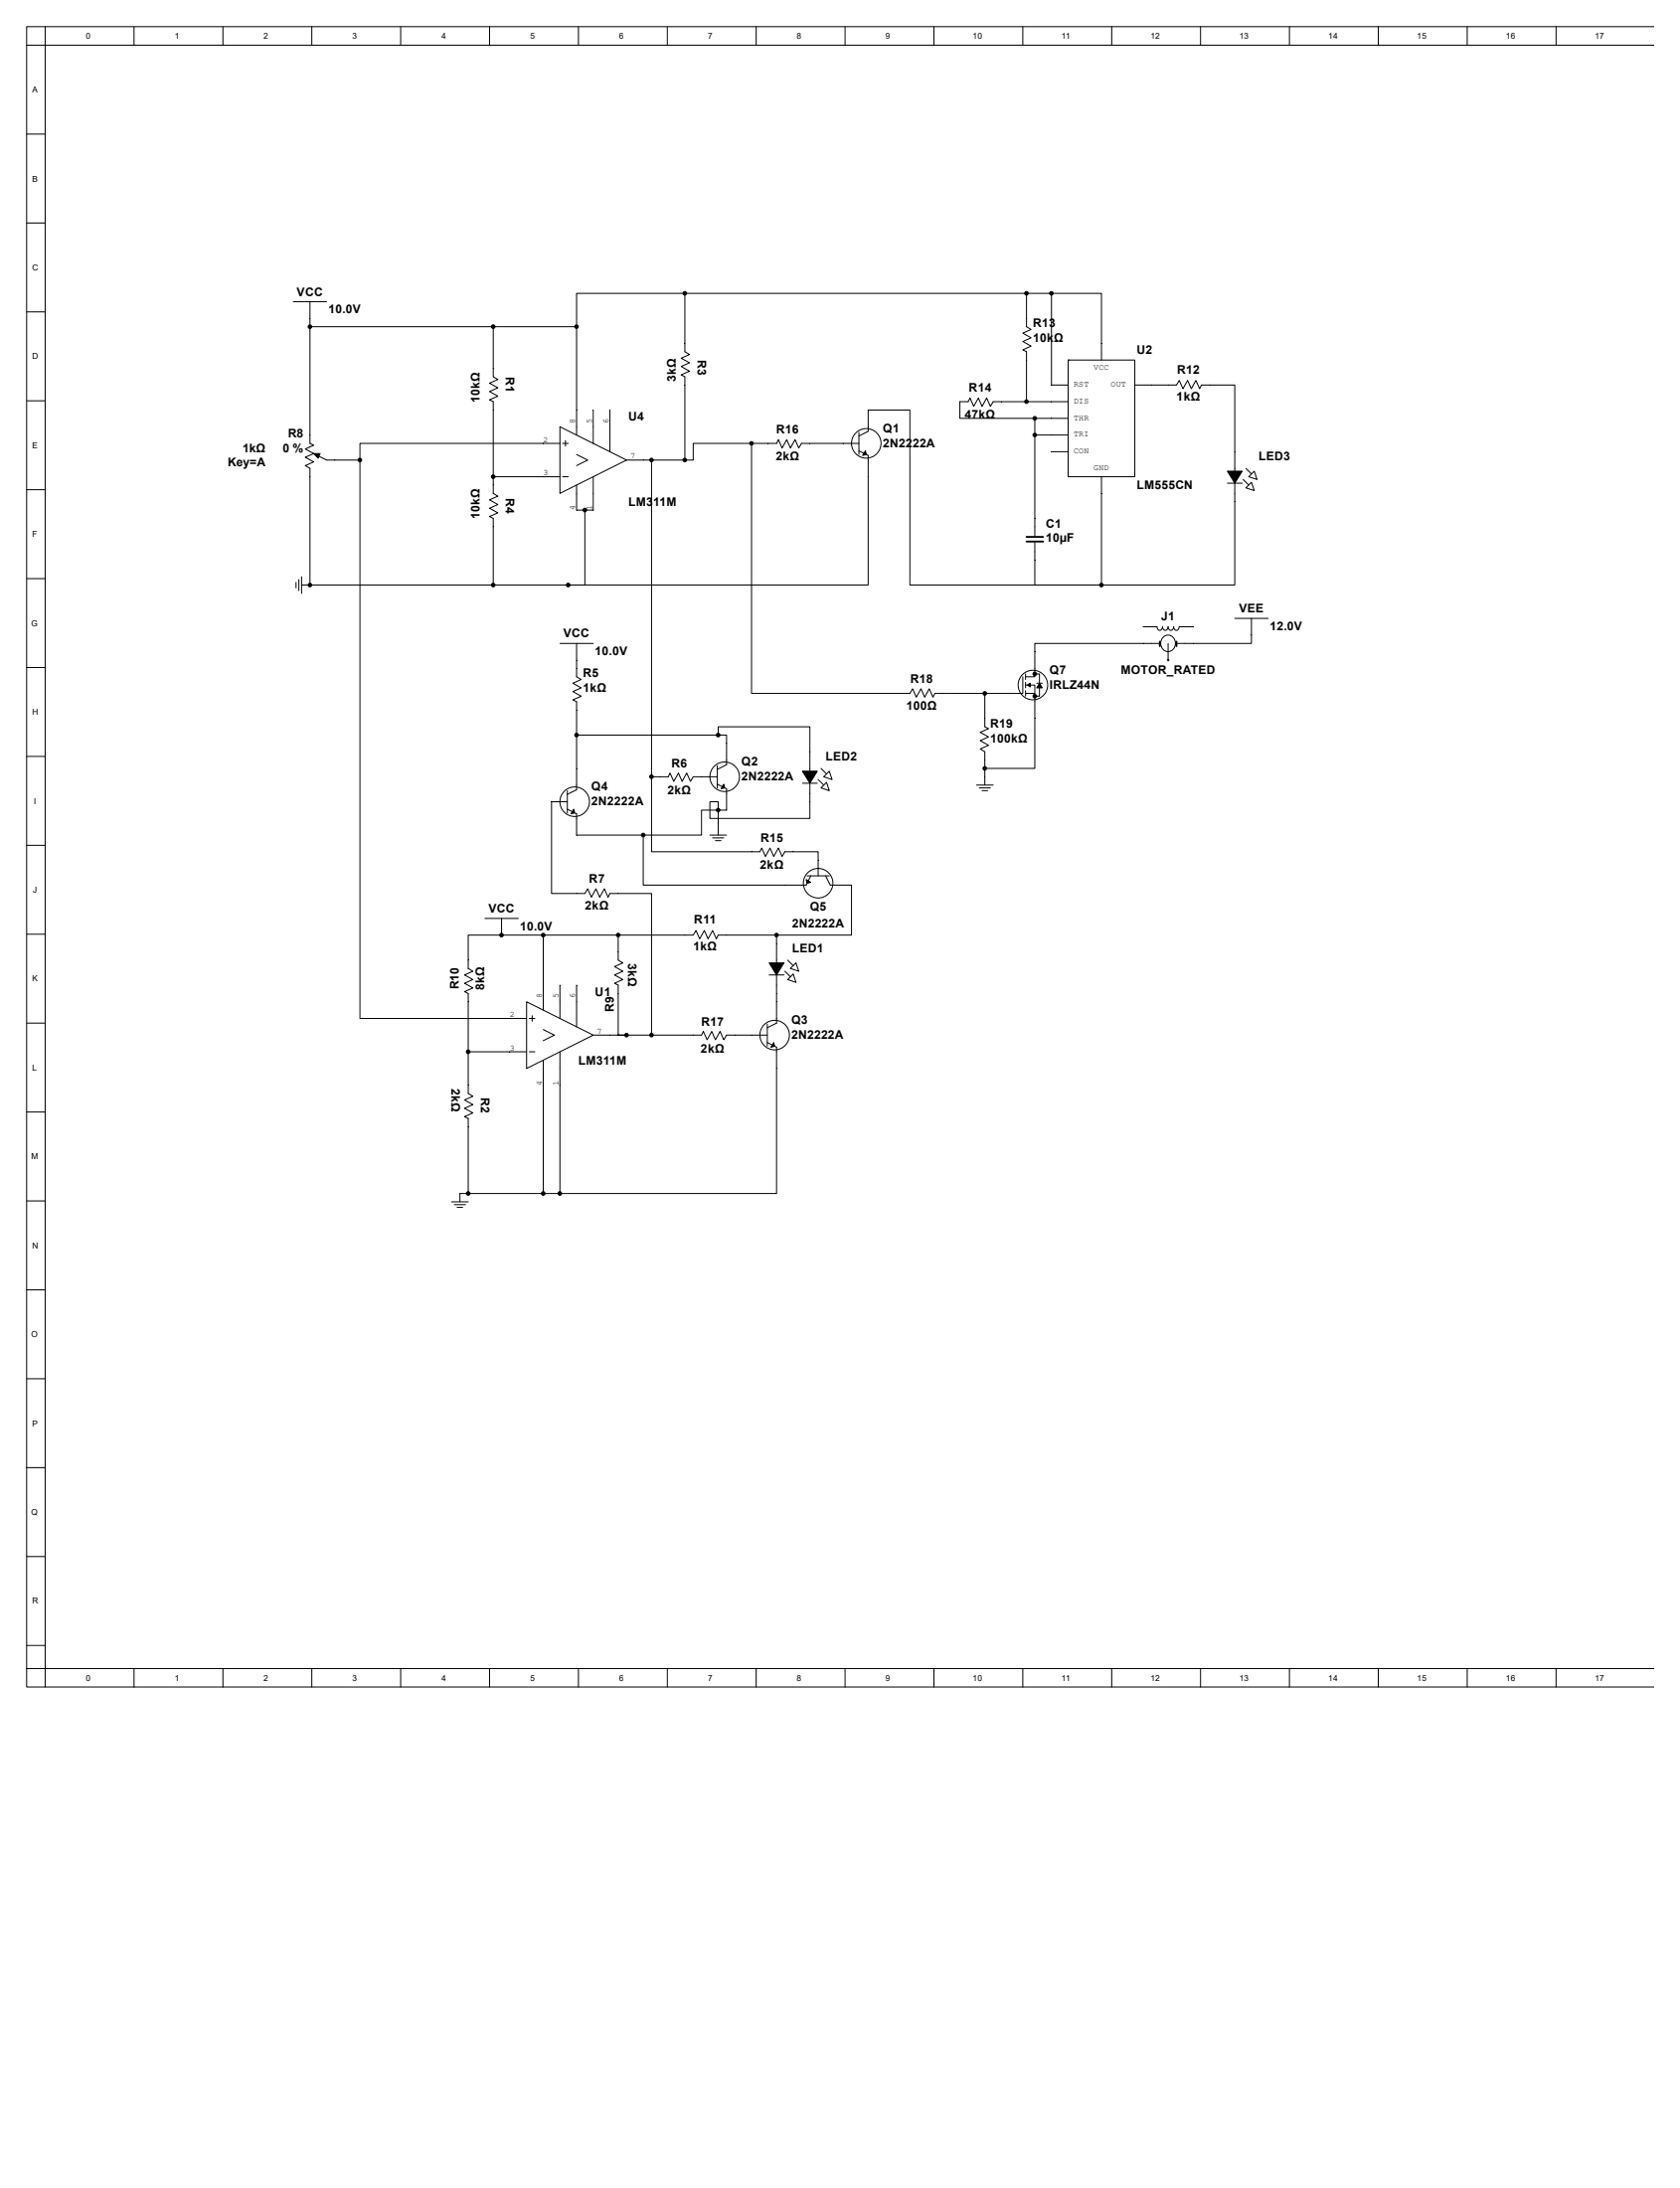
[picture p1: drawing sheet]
<svg xmlns="http://www.w3.org/2000/svg" width="480mm" height="625mm" viewBox="0 0 480 625" stroke-linecap="round" stroke-linejoin="round" font-family="sans-serif">
<g fill="none" stroke="#000" stroke-width=".28">
<path d="M7.6 12.9h465M12.9 7.6v474.4M38.3 7.6v5.3M63.7 7.6v5.3M89.1 7.6v5.3M114.5 7.6v5.3M139.9 7.6v5.3M165.3 7.6v5.3M190.7 7.6v5.3M216.1 7.6v5.3M241.5 7.6v5.3M266.9 7.6v5.3"/>
<path d="M292.3 7.6v5.3M317.7 7.6v5.3M343.1 7.6v5.3M368.5 7.6v5.3M393.9 7.6v5.3M419.3 7.6v5.3M444.7 7.6v5.3M472.6 7.6h-465v474.4h465M7.6 38.3h5.3M7.6 63.7h5.3M7.6 89.1h5.3M83.8 86.2h9.5"/>
<path d="M88.6 93.3v33.4l1 .5-2.4 1.1 2.4 1.3-2.4 1 2.4 1.4-2.4 1 1.4 .8v33.4h52.4M88.6 86.2v7.1h52.4M141 93.3v14.3l1.3 .8-2.4 1.1 2.4 1.3-2.4 1.1 2.4 1.3-2.4 1 1.1 .6v26.2l1.3 .8-2.4 1 2.4 1.3-2.4 1.1 2.4 1.3-2.4 1.1 1.1 .5v19.1M141 93.3h23.8v31M195.7 83.8h-30.9v9.5M293.4 83.8v9.5l1.3 .8-2.4 1.1 2.4 1.3-2.4 1.1 2.4 1.3-2.4 1 1.1 .6v14.3M293.4 83.8h7.1M293.4 83.8h-97.7v16.7l1.4 .8-2.4 1 2.4 1.4-2.4 1 2.4 1.3-2.4 1.1 1 .5v23.8M300.5 83.8h14.3v19.1M300.5 83.8v26.2h4.8M7.6 114.5h5.3M169.5 117.2v9.5"/>
<path d="M174.3 117.2v11.9M295.7 119.5v4.8h9.6M305.3 102.9h19v33.3h-19zM305.3 102.9h.1M305.3 114.8h-21.5l-.8 1.3-1-2.4-1.3 2.4-1.1-2.4-1.3 2.4-1.1-2.4-.5 1.1h-2.4v4.7h31M324.3 110h11.9l.8-1.3 1.1 2.4 1.3-2.4 1.1 2.4 1.3-2.4 1 2.4 .6-1.1h9.5v57.2h-38.1M7.6 139.9h5.3M89.6 129.6l3.7 1.8h9.6M102.9 131.4v159.6h47.6M160 121.9l19.1 9.5-19.1 9.6zM160 126.7h-57.1v4.7M160 136.2h-19"/>
<path d="M160.8 126.7h1.6M160.8 136.2h1.6M161.6 125.9v1.6M164.8 129.9l3.2 1.5-3.2 1.6M169.5 136.2v9.5h-4.7v-7.1M179.1 131.4h16.6M186.2 131.4v90.5h4.8l.5-1 1.1 2.3 1.3-2.3 1 2.3 1.4-2.3 1 2.3 .8-1.3h6.9M214.8 126.7v71.4h45.2l.8-1.3 1.1 2.4 1.3-2.4 1.1 2.4 1.3-2.4 1 2.4 .6-1.1h25.1v-4.7M245.5 124.6l2.6-1.4v-6h11.9v50h54.8M245.5 126.7h-16.4l-.8 1.3-1.1-2.4-1.3 2.4-1.1-2.4-1.3 2.4-1-2.4-.6 1.1h-23.8v4.7h-2.4M245.5 128.8l2.6 1.3v37.1h-85.7M245.5 123.5v6.4"/>
<path d="M295.7 124.3v28.8M300.5 129.1h4.8M314.8 136.2v31M350.8 138h4.2M355.3 137l1.6 1.6M356.1 139.4l1.6-1.6 .8 2.4zM356.1 133.8l1.6 1.6M356.9 136.2l1.6-1.6 .7 2.4zM167.2 145.7v21.5h-4.8M295.7 155v12.2h19.1M7.6 165.3h5.3M84.6 166.4v1.6"/>
<path d="M85.4 165.6v3.1M86.2 164.8v4.7M86.2 167.2h2.4M88.6 167.2h.1M141 167.2h21.4M335.4 179a.82 .82 0 0 1-.8 1.1 .82 .82 0 0 1-.8-1.1 .83 .83 0 0 1-.8 1.1 .83 .83 0 0 1-.7-1.1 .83 .83 0 0 1-.8 1.1 .83 .83 0 0 1-.8-1.1l-4 .1M335.4 179a.82 .82 0 0 0 .8 1.1 .82 .82 0 0 0 .8-1.1l4 .1M352.9 176.7h9.5M357.7 176.7v7.1h-21.2M7.6 190.7h5.3M160 183.8h9.5M164.8 183.8v9.6l1.3 .7-2.4 1.1 2.4 1.3-2.4 1.1 2.4 1.3-2.4 1.1 1.1 .5v9.5"/>
<path d="M281.5 198.1v9.5l1 .6-2.4 1 2.4 1.3-2.4 1.1 2.4 1.3-2.4 1.1 1.4 .8v9.5M293.1 195.7h2.6v2.4M293.1 198.1h2.6v21.4h-14.2M293.1 192.6v1.5M293.1 194.9v1.6M293.1 197.3v1.6M295.7 192.6h1.4v6.3h-1.4M296.3 195.2h1.6M331.5 183.8h-35.8v9.6h-2.6M332.3 182.1a2.24 2.24 0 0 1 3.2 .2 2.24 2.24 0 0 1-.2 3.2 2.14 2.14 0 0 1-2.7 .3 2.14 2.14 0 0 1-.8-2.6zM333.6 188.6h.5M333.8 183.8v5"/>
<path d="M7.6 216.1h5.3M205 218.8v6.3M205.3 210h2.3v8.5l-2.6 1.3M205.3 210v-2.4h26.2v26.2h-28.6v-4.7h2.4v2.4h-4.8v7.1h-35.7v-6.1l-2.7-1.3M205.3 210h-40.5v15.6l-2.7 1.3M234.6 219.5l1.6 1.6M162.1 229.1h-4.5v26.2h9.6l.8-1.4 1 2.4 1.3-2.4 1.1 2.4 1.3-2.4 1.1 2.4 .5-1h11.9v40.4M162.1 225.9v6.3M183.8 238.6v14.3h46.6l1.3-2.7M186.2 221.9v21.5h31l.5-1.1 1.1 2.4 1.3-2.4 1 2.4 1.4-2.4 1 2.4 .8-1.3h9.5v6.8M202.9 238.6h4.7M203.7 239.4h3.1"/>
<path d="M205 224l2.6 1.4v6.1h-2.3v7.1M229.3 223.8h4.3M233.8 222.7l1.6 1.6M234.6 225.1l1.6-1.6 .8 2.4zM235.4 221.9l1.6-1.6 .8 2.4zM279.1 224.3h4.7M279.9 225.1h3.1M280.7 225.9h1.6M7.6 241.5h5.3M204.5 240.2h1.6M230.7 250.2h6.3M235.9 250.2l1.4 2.7h6.1v14.3h-38.1l-.6 1-1-2.3-1.3 2.3-1.1-2.3-1.3 2.3-1.1-2.3-.8 1.3h-21.4"/>
<path d="M7.6 266.9h5.3M138.6 262.4h9.5M143.3 262.4v4.8M155.3 267.2h-21.5v9.5l1.3 .8-2.3 1.1 2.3 1.3-2.3 1 2.3 1.4-2.3 1 1 .5v28.6l1.3 .8-2.3 1.1 2.3 1.3-2.3 1.1 2.3 1.3-2.3 1 1 .6v21.4M176.7 267.2v7.1l1.3 .8-2.4 1.1 2.4 1.3-2.4 1.1 2.4 1.3-2.4 1 1.1 .6v14.2h2.4h-9.6M176.7 267.2h-21.4v21.4M219.8 278.6h4.2M221.9 267.2v25.1l-2.6 1.3M224.3 277.5l1.6 1.6M225.1 279.9l1.6-1.6 .8 2.4zM225.1 274.3l1.6 1.6M225.9 276.7l1.6-1.6 .8 2.4z"/>
<path d="M7.6 292.3h5.3M150.5 286.2l19 9.5-19 9.6zM151.3 291h1.6M152.1 290.2v1.6M155.3 294.2l3.1 1.5-3.1 1.6M160 281.5v9.5M164.8 281.5v11.9M179.1 295.7h21.4l.5-1 1.1 2.4 1.3-2.4 1.1 2.4 1.3-2.4 1 2.4 .8-1.4h11.7M219.3 297.9l2.6 1.3v41.8h-61.9M219.3 292.6v6.3M7.6 317.7h5.3M133.8 300.5h16.7"/>
<path d="M151.3 300.5h1.6M155.3 302.9v38.1M160 300.5v40.5M7.6 343.1h5.3M129.1 343.4h4.7M129.9 344.2h3.1M130.6 345h1.6M160 341h-28.6v2.4M7.6 368.5h5.3M7.6 393.9h5.3M7.6 419.3h5.3M7.6 444.7h5.3"/>
<path d="M7.6 470.1h5.3M7.6 476.7h465M38.3 476.7v5.3M63.7 476.7v5.3M89.1 476.7v5.3M114.5 476.7v5.3M139.9 476.7v5.3M165.3 476.7v5.3M190.7 476.7v5.3M216.1 476.7v5.3M241.5 476.7v5.3M266.9 476.7v5.3"/>
<path d="M292.3 476.7v5.3M317.7 476.7v5.3M343.1 476.7v5.3M368.5 476.7v5.3M393.9 476.7v5.3M419.3 476.7v5.3M444.7 476.7v5.3"/>
<circle cx="247.6" cy="126.7" r="4.2"/>
<circle cx="295.2" cy="195.7" r="4.2"/>
<circle cx="164.2" cy="229.1" r="4.2"/>
<circle cx="207.1" cy="221.9" r="4.2"/>
<circle cx="233.8" cy="252.3" r="4.2"/>
<circle cx="221.4" cy="295.7" r="4.2"/>
</g>
<g fill="#000" stroke="#000" stroke-width=".28">
<path d="M89.6 129.6h1.9l-.5 1.3z" fill-rule="evenodd"/>
<path d="M247.3 128.8l.3 1.1-1.1 .2z" fill-rule="evenodd"/>
<path d="M350.8 134.6h4.2l-2.1 3.4z" fill-rule="evenodd"/>
<path d="M293.6 195.7l.8-.5v1.1z" fill-rule="evenodd"/>
<path d="M297.1 195.2l.8 1.3h-1.6z" fill-rule="evenodd"/>
<path d="M164 231.2l.3 1-1.1 .3z" fill-rule="evenodd"/>
<path d="M206.8 224l.3 1.1-1 .3z" fill-rule="evenodd"/>
<path d="M229.3 220.3h4.3l-2.1 3.5z" fill-rule="evenodd"/>
<path d="M230.4 251.3l1.3 .8-1 .2z" fill-rule="evenodd"/>
<path d="M219.8 275.1h4.2l-2.1 3.5z" fill-rule="evenodd"/>
<path d="M221.1 297.9l.3 1-1.1 .3z" fill-rule="evenodd"/>
<circle cx="88.6" cy="93.3" r=".52"/>
<circle cx="141" cy="93.3" r=".52"/>
<circle cx="164.8" cy="93.3" r=".52"/>
<circle cx="195.7" cy="83.8" r=".52"/>
<circle cx="293.4" cy="83.8" r=".52"/>
<circle cx="300.5" cy="83.8" r=".52"/>
<circle cx="293.4" cy="114.8" r=".52"/>
<circle cx="295.7" cy="119.5" r=".52"/>
<circle cx="102.9" cy="131.4" r=".52"/>
<circle cx="141" cy="136.2" r=".52"/>
<circle cx="186.2" cy="131.4" r=".52"/>
<circle cx="195.7" cy="131.4" r=".52"/>
<circle cx="214.8" cy="126.7" r=".52"/>
<circle cx="295.7" cy="124.3" r=".52"/>
<circle cx="167.1" cy="145.7" r=".52"/>
<circle cx="88.6" cy="167.1" r=".52"/>
<circle cx="141" cy="167.1" r=".52"/>
<circle cx="162.4" cy="167.1" r=".52"/>
<circle cx="314.8" cy="167.1" r=".52"/>
<circle cx="281.4" cy="198.1" r=".52"/>
<circle cx="295.7" cy="198.9" r=".52"/>
<circle cx="295.7" cy="192.5" r=".52"/>
<circle cx="164.8" cy="210" r=".52"/>
<circle cx="205.2" cy="210" r=".52"/>
<circle cx="281.4" cy="219.5" r=".52"/>
<circle cx="183.8" cy="238.6" r=".52"/>
<circle cx="186.2" cy="221.9" r=".52"/>
<circle cx="205.2" cy="231.4" r=".52"/>
<circle cx="143.3" cy="267.2" r=".52"/>
<circle cx="155.2" cy="267.2" r=".52"/>
<circle cx="176.7" cy="267.2" r=".52"/>
<circle cx="221.9" cy="267.2" r=".52"/>
<circle cx="179.1" cy="295.7" r=".52"/>
<circle cx="186.2" cy="295.7" r=".52"/>
<circle cx="133.8" cy="300.5" r=".52"/>
<circle cx="133.8" cy="341" r=".52"/>
<circle cx="155.2" cy="341" r=".52"/>
<circle cx="160" cy="341" r=".52"/>
</g>
<path d="M293.4 153.4h4.7M293.4 154.7h4.7M331.5 183.3v1.3M336.2 183.3v1.3" fill="none" stroke="#000" stroke-width=".53"/>
<g font-size="3.4">
<text x="84.8" y="84.5">VCC</text>
<text x="93.9" y="89.6">10.0V</text>
<text x="295.2" y="93.5">R13</text>
<text x="295.2" y="97.8">10k</text>
<text x="301.2" y="97.8">Ω</text>
<text x="324.8" y="101.2">U2</text>
<text x="144.6" y="107.7" transform="rotate(90 144.6 107.7)">R1</text>
<text x="199.4" y="103" transform="rotate(90 199.4 103)">R3</text>
<text x="336.4" y="106.8">R12</text>
<text x="193.2" y="109.1" transform="rotate(-90 193.2 109.1)">3kΩ</text>
<text x="276.9" y="111.8">R14</text>
<text x="137.1" y="114.9" transform="rotate(-90 137.1 114.9)">10kΩ</text>
<text x="275.8" y="119.5">47kΩ</text>
<text x="336.3" y="114.4">1kΩ</text>
<text x="82.3" y="125">R8</text>
<text x="179.6" y="120.3">U4</text>
<text x="221.8" y="124">R16</text>
<text x="252.3" y="123.4">Q1</text>
<text x="69.3" y="129.3">1kΩ</text>
<text x="80.9" y="129.3">0 %</text>
<text x="221.7" y="131.6">2kΩ</text>
<text x="252.3" y="127.7">2N2222A</text>
<text x="359.7" y="131.6">LED3</text>
<text x="65.1" y="133.2">Key=A</text>
<text x="144.6" y="142.2" transform="rotate(90 144.6 142.2)">R4</text>
<text x="324.8" y="139.8">LM555CN</text>
<text x="137.1" y="148.3" transform="rotate(-90 137.1 148.3)">10kΩ</text>
<text x="179.6" y="144.6">LM311M</text>
<text x="298.9" y="150.7">C1</text>
<text x="298.9" y="154.9">10µF</text>
<text x="331.9" y="177.1">J1</text>
<text x="354.1" y="175">VEE</text>
<text x="161" y="182.2">VCC</text>
<text x="362.9" y="180.1">12.0V</text>
<text x="170.1" y="187.2">10.0V</text>
<text x="166.6" y="193.5">R5</text>
<text x="166.6" y="197.8">1kΩ</text>
<text x="260.2" y="195.1">R18</text>
<text x="300" y="192.5">Q7</text>
<text x="300" y="196.7">IRLZ44N</text>
<text x="320.3" y="192.5">MOTOR_RATED</text>
<text x="259.1" y="202.8">100Ω</text>
<text x="283" y="207.8">R19</text>
<text x="283" y="212.1">100kΩ</text>
<text x="191.9" y="219.2">R6</text>
<text x="211.9" y="218.7">Q2</text>
<text x="235.9" y="217.4">LED2</text>
<text x="169" y="225.8">Q4</text>
<text x="190.8" y="226.9">2kΩ</text>
<text x="211.9" y="222.9">2N2222A</text>
<text x="169" y="230.1">2N2222A</text>
<text x="217.3" y="240.6">R15</text>
<text x="217.2" y="248.3">2kΩ</text>
<text x="168.3" y="252.3">R7</text>
<text x="139.6" y="260.8">VCC</text>
<text x="167.2" y="260">2kΩ</text>
<text x="198.4" y="263.9">R11</text>
<text x="231.5" y="260.2">Q5</text>
<text x="148.6" y="265.8">10.0V</text>
<text x="226.3" y="265">2N2222A</text>
<text x="179.5" y="275.2" transform="rotate(90 179.5 275.2)">3kΩ</text>
<text x="198.2" y="271.6">1kΩ</text>
<text x="226.4" y="272.1">LED1</text>
<text x="131.1" y="282.7" transform="rotate(-90 131.1 282.7)">R10</text>
<text x="138.4" y="282.9" transform="rotate(-90 138.4 282.9)">8kΩ</text>
<text x="170.1" y="284.6">U1</text>
<text x="175.4" y="289" transform="rotate(-90 175.4 289)">R9</text>
<text x="200.4" y="293">R17</text>
<text x="226.2" y="292.5">Q3</text>
<text x="226.2" y="296.7">2N2222A</text>
<text x="165.3" y="304.1">LM311M</text>
<text x="200.3" y="300.7">2kΩ</text>
<text x="129" y="311" transform="rotate(90 129 311)">2kΩ</text>
<text x="137.5" y="313.6" transform="rotate(90 137.5 313.6)">R2</text>
</g>
<g font-size="2.4">
<text x="24.6" y="11.1">0</text>
<text x="50" y="11.1">1</text>
<text x="75.4" y="11.1">2</text>
<text x="100.8" y="11.1">3</text>
<text x="126.2" y="11.1">4</text>
<text x="151.6" y="11.1">5</text>
<text x="177" y="11.1">6</text>
<text x="202.4" y="11.1">7</text>
<text x="227.8" y="11.1">8</text>
<text x="253.1" y="11.1">9</text>
<text x="278" y="11.1">10</text>
<text x="303.4" y="11.1">11</text>
<text x="328.8" y="11.1">12</text>
<text x="354.2" y="11.1">13</text>
<text x="379.6" y="11.1">14</text>
<text x="405" y="11.1">15</text>
<text x="430.4" y="11.1">16</text>
<text x="455.8" y="11.1">17</text>
<text x="9.2" y="26.4">A</text>
<text x="9.2" y="51.8">B</text>
<text x="9.2" y="77.2">C</text>
<text x="9.2" y="102.6">D</text>
<text x="312.6" y="105.6">VCC</text>
<text x="306.9" y="110.5">RST</text>
<text x="317.5" y="110.5">OUT</text>
<text x="306.9" y="115.3">DIS</text>
<text x="164.4" y="120.9" transform="rotate(-90 164.4 120.9)">8</text>
<text x="169.1" y="120.9" transform="rotate(-90 169.1 120.9)">5</text>
<text x="173.9" y="120.9" transform="rotate(-90 173.9 120.9)">6</text>
<text x="306.9" y="120">THR</text>
<text x="306.9" y="124.8">TRI</text>
<text x="9.2" y="128">E</text>
<text x="155.3" y="126.3">2</text>
<text x="180.1" y="131">7</text>
<text x="306.9" y="129.6">CON</text>
<text x="155.3" y="135.8">3</text>
<text x="312.6" y="134.4">GND</text>
<text x="164.4" y="145.7" transform="rotate(-90 164.4 145.7)">4</text>
<text x="169.1" y="145.7" transform="rotate(-90 169.1 145.7)">1</text>
<text x="9.2" y="153.4">F</text>
<text x="8.9" y="178.8">G</text>
<text x="9.2" y="204.2">H</text>
<text x="9.7" y="229.6">I</text>
<text x="9.4" y="255">J</text>
<text x="9.2" y="280.4">K</text>
<text x="154.9" y="285.2" transform="rotate(-90 154.9 285.2)">8</text>
<text x="159.6" y="285.2" transform="rotate(-90 159.6 285.2)">5</text>
<text x="164.4" y="285.2" transform="rotate(-90 164.4 285.2)">6</text>
<text x="145.7" y="290.6">2</text>
<text x="170.6" y="295.4">7</text>
<text x="9.2" y="305.8">L</text>
<text x="145.7" y="300.1">3</text>
<text x="154.9" y="310" transform="rotate(-90 154.9 310)">4</text>
<text x="159.6" y="310" transform="rotate(-90 159.6 310)">1</text>
<text x="8.9" y="331.2">M</text>
<text x="9.2" y="356.6">N</text>
<text x="8.9" y="382">O</text>
<text x="9.2" y="407.4">P</text>
<text x="8.9" y="432.8">Q</text>
<text x="9.2" y="458.2">R</text>
<text x="24.6" y="480.2">0</text>
<text x="50" y="480.2">1</text>
<text x="75.4" y="480.2">2</text>
<text x="100.8" y="480.2">3</text>
<text x="126.2" y="480.2">4</text>
<text x="151.6" y="480.2">5</text>
<text x="177" y="480.2">6</text>
<text x="202.4" y="480.2">7</text>
<text x="227.8" y="480.2">8</text>
<text x="253.1" y="480.2">9</text>
<text x="278" y="480.2">10</text>
<text x="303.4" y="480.2">11</text>
<text x="328.8" y="480.2">12</text>
<text x="354.2" y="480.2">13</text>
<text x="379.6" y="480.2">14</text>
<text x="405" y="480.2">15</text>
<text x="430.4" y="480.2">16</text>
<text x="455.8" y="480.2">17</text>
</g>
</svg>
